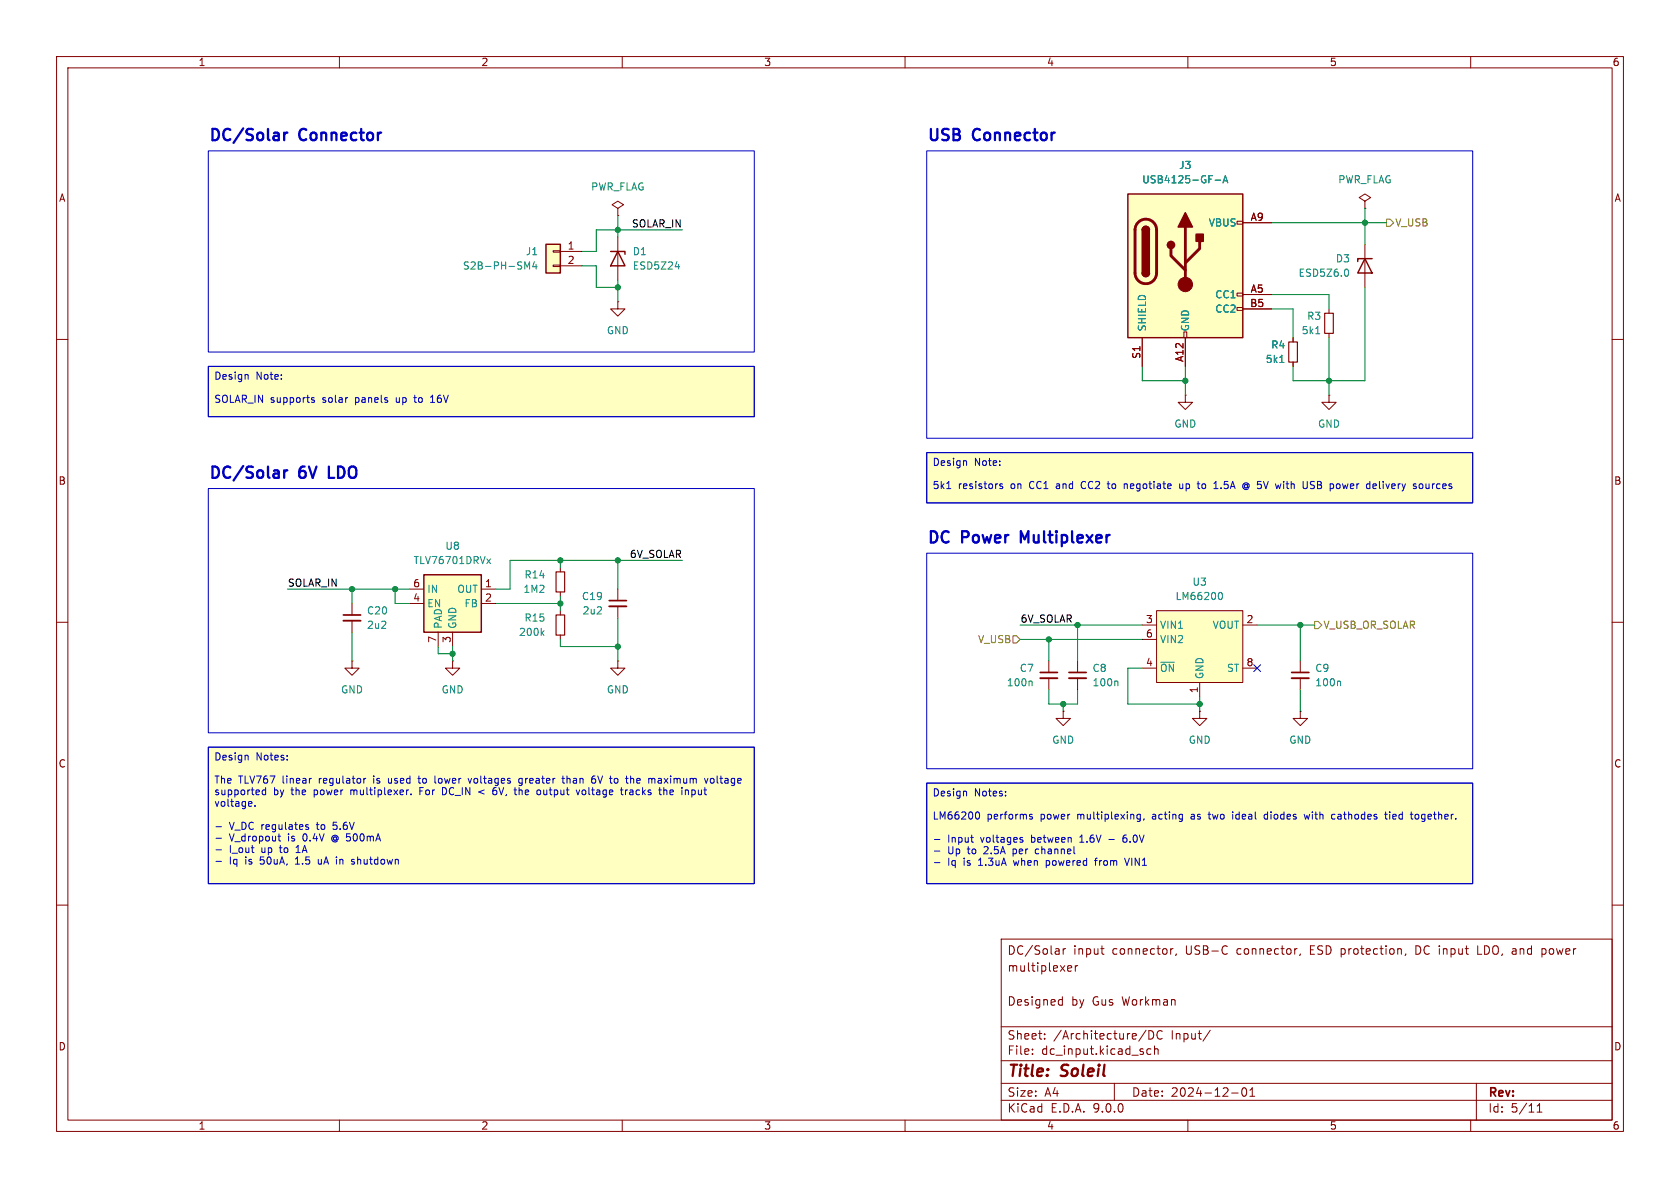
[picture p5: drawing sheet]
<svg xmlns="http://www.w3.org/2000/svg" width="297mm" height="210mm" viewBox="0 0 297 210" stroke-linecap="round" stroke-linejoin="round" font-family="sans-serif">
<path d="M0 0h297v210h-297z" fill="#fff" stroke="#fff" stroke-width=".18"/>
<g fill="none" stroke="#840000" stroke-width=".18">
<path d="M10 10h277v190h-277zM12 12h273v186h-273zM60 10v2M110 10v2M160 10v2M210 10v2M260 10v2M10 60h2M285 60h2M10 110h2M285 110h2M10 160h2"/>
<path d="M177 166h108v32h-108zM187.2 167.8v.9M187.2 168.6l-.1 .1M187.2 168.1h-.1M187.4 176.7l.4 .1M187.8 176.2v1.5M187.8 177.6l-.4 .1M188 167.7v1M188.4 167.7l-.3 .1-.1 .2M188.8 171.6h.6M188.8 170.8l.4-.1 .3 .4-.8 .1M190.1 170.7v1"/>
<path d="M190.5 170.7l-.3 .1-.1 .2M194.6 167.7h.6M194.9 168.6l.3 .1M207.4 167.7l-.3 .1-.1 .2M208 168.6l-.2 .3M216.9 167.3h.1M217 168.6h-.1M229.2 167.7h.1M229.9 168.6l-.2 .3M248.5 168.6l-.1 .3M250.7 167.2h-.4v1.5h.4M261.2 167.2v1.5h.8"/>
<path d="M272.6 167.8l.4-.1 .3 .3M272.6 167.7v1.5M273.3 168.4l-.3 .3-.4-.1M285 160h2M60 198v2M110 198v2M160 198v2M177 194.5h108M177 191.5h108M177 187.5h108M177 181.5h108M182.5 186.3v.1"/>
<path d="M182.5 185.5v.1M184.7 183.6v.1M184.7 182.8v.1M197 191.5v3M202.6 182.1l-1.3 2M203.1 182.2a.76 .76 0 0 1 .9 .7 .76 .76 0 0 1-.9 .8zM203.5 185.5l-.5-.1-.3 .3v.4l.2 .2h.6M204.1 185.5l.2-.1 .4 .1v.9M204.1 184.9v1.5M205.5 182.3a.6 .6 0 0 0-.8 0 .6 .6 0 0 0-.2 .8 .56 .56 0 0 0 .3 .5 .56 .56 0 0 0 .7 0M210 198v2M214 182.1l-1.3 2"/>
<path d="M217.7 193.2h1.2M219.7 192.4l.2-.1a.81 .81 0 0 1 .6 .6 .81 .81 0 0 1-.3 .8l-.2 .1a.81 .81 0 0 1-.3-1.4zM221 193.8h.8M221 192.7l.4-.4v1.5M260 198v2M261 191.5v6.5M271.7 196.6h.9M271.7 195.5l.5-.4v1.5"/>
</g>
<g fill="#ffffc2">
<path d="M36.8 64.8h96.5v8.9h-96.5z"/>
<path d="M163.8 138.4h96.5v17.8h-96.5z"/>
<path d="M163.8 80h96.5v8.9h-96.5z"/>
<path d="M36.8 132.1h96.5v24.1h-96.5z"/>
</g>
<path d="M234.9 69.9v1.2h1.3l-1.3 1.3-1.2-1.3h1.2M234.9 69.9h.1" fill="none" stroke="#840000" stroke-width=".18"/>
<path d="M74.9 101.6h10.2v10.2h-10.2z" fill="#ffffc2"/>
<path d="M74.9 101.6h10.2v10.2h-10.2z" fill="none" stroke="#840000" stroke-width=".25"/>
<path d="M109.2 53.3v1.3h1.3l-1.3 1.3-1.3-1.3h1.3M109.2 53.3h.1M72.4 104.1h2.5M72.4 106.7h2.5M77.5 111.8v2.5M80 111.8v2.5M85.1 104.1h2.5M85.1 106.7h2.5M109.2 116.8v1.3h1.3l-1.3 1.3-1.3-1.3h1.3M109.2 116.8h.1M109.2 104.1v2.1M109.2 107.2v2" fill="none" stroke="#840000" stroke-width=".18"/>
<path d="M86.1 98.8l.6 .8M86.7 98.8l-.6 .8" fill="none" stroke="#008484" stroke-width=".18"/>
<path d="M107.7 106.2h3" fill="none" stroke="#840000" stroke-width=".3"/>
<path d="M107.7 107.2h3" fill="none" stroke="#840000" stroke-width=".33"/>
<path d="M96.5 43.2h2.6v5.1h-2.6z" fill="#ffffc2"/>
<path d="M96.5 43.2h2.6v5.1h-2.6z" fill="none" stroke="#840000" stroke-width=".25"/>
<path d="M97.8 44.3h1.3v.3h-1.3zM97.8 46.9h1.3v.2h-1.3zM99.1 44.5h3.8M99.1 47h3.8M185.4 116.8v2.1M185.4 119.9v2M188 125.7v1.3h1.2l-1.2 1.3-1.3-1.3h1.3M188 125.7h.1" fill="none" stroke="#840000" stroke-width=".18"/>
<path d="M92.8 46.3l.4 .9 .4-.9v1.3M94.5 46.2l-.3 .9h.8M94.8 46.7v.9M182.3 120.4l.2 .2v.6" fill="none" stroke="#008484" stroke-width=".18"/>
<path d="M183.9 118.9h3" fill="none" stroke="#840000" stroke-width=".3"/>
<path d="M183.9 119.9h3" fill="none" stroke="#840000" stroke-width=".33"/>
<path d="M204.5 108h15.2v12.7h-15.2z" fill="#ffffc2"/>
<path d="M190.5 116.8v2.1M190.5 119.9v2M201.9 110.5h2.6M201.9 113h2.6M201.9 118.1h2.6M204.5 108h15.2v12.7h-15.2zM219.7 110.5h2.5M219.7 118.1h2.5M212.1 120.7v2.5M229.9 125.7v1.3h1.2l-1.2 1.3-1.3-1.3h1.3M229.9 125.7h.1" fill="none" stroke="#840000" stroke-width=".18"/>
<path d="M215.6 104.8l.1-.1a.68 .68 0 0 1 .4 .7 .68 .68 0 0 1-.4 .6l-.1-.1M197.4 120.4l.2 .2v.6" fill="none" stroke="#008484" stroke-width=".18"/>
<path d="M189 118.9h3" fill="none" stroke="#840000" stroke-width=".3"/>
<path d="M189 119.9h3" fill="none" stroke="#840000" stroke-width=".33"/>
<path d="M199.4 34.3h20.3v25.4h-20.3z" fill="#ffffc2"/>
<g fill="none" stroke="#840000" stroke-width=".18">
<path d="M109.2 36.8l1-.6-1-.6-1 .6 1 .6v1.3M109.2 38.1h.1M218.7 39.1h1v.5h-1zM219.7 39.4h5.1M241.3 35.6l1-.7-1-.6-1 .6 1 .7v1.2M241.3 36.8h.1M109.2 41.9v7.6M201.9 59.7v5.1M209.3 58.7h.5v1h-.5zM209.5 59.7v5.1M218.7 51.8h1v.5h-1zM218.7 54.4h1v.5h-1z"/>
<path d="M219.7 52.1h5.1M219.7 54.6h5.1M228.6 59.7v.8M234.9 54.6v.8M234.9 58.9v.8M241.3 43.2v7.6M209.5 69.9v1.2h1.3l-1.3 1.3-1.2-1.3h1.2M209.5 69.9h.1M228.6 64v.8M62.2 116.8v1.3h1.3l-1.3 1.3-1.2-1.3h1.2M62.2 116.8h.1M62.2 106.7v2"/>
<path d="M62.2 109.7v2.1M80 116.8v1.3h1.3l-1.3 1.3-1.3-1.3h1.3M80 116.8h.1M99.1 100.3v.8M99.1 104.6v.8M99.1 108v.7M99.1 112.3v.7M229.9 116.8v2.1M229.9 119.9v2M212.1 125.7v1.3h1.3l-1.3 1.3-1.3-1.3h1.3M212.1 125.7h.1"/>
</g>
<path d="M199.4 34.3h20.3v25.4h-20.3zM107.9 44.5h2.6v.5M109.2 44.5l1.3 2.5h-2.6zM201.9 40.6a.64 .64 0 0 1 .7-.6 .64 .64 0 0 1 .6 .6M201.9 48.3a.64 .64 0 0 0 .7 .6 .64 .64 0 0 0 .6-.6M241.3 45.7l1.3 2.6h-2.6zM242.6 45.7h-2.6v.5" fill="none" stroke="#840000" stroke-width=".25"/>
<path d="M201.2 39.3a1.9 1.9 0 0 1 2.1-.4 1.9 1.9 0 0 1 1.2 1.7v7.7a1.91 1.91 0 0 1-1.9 1.9 1.91 1.91 0 0 1-1.9-1.9v-7.8l.1-.6zM207 43.9v1.3l2.5 2.6M209.5 40.1v10.2M212.1 42.7v1.2l-2.6 2.6" fill="none" stroke="#840000" stroke-width=".51"/>
<g fill="#840000" stroke="#840000" stroke-width=".25">
<path d="M201.9 40.6h1.3v7.7h-1.3z"/>
<path d="M202.1 40.2a.64 .64 0 0 1 .7-.1 .64 .64 0 0 1 .4 .5h-1.3z"/>
<path d="M201.9 48.3h1.3a.64 .64 0 0 1-.6 .6 .64 .64 0 0 1-.7-.6z"/>
<path d="M209.5 37.6l1.3 2.5h-2.5z"/>
<path d="M211.5 41.4h1.2v1.3h-1.2z"/>
<circle cx="207" cy="43.3" r=".63"/>
</g>
<circle cx="209.5" cy="50.3" r="1.27" fill="#840000" stroke="#840000" stroke-width=".18"/>
<path d="M214.8 31.8h1M216.2 32.3l.4-1.2 .4 1.2M216.3 32h.6M119.4 47.1h.8M232.6 59h.7M238.1 47.6a.79 .79 0 0 1 0 1.2M226.3 64.1h.7M95.8 111.9l.4 .4M96.2 111.5l-.5 .5M236.8 120.4l.2 .2v.6" fill="none" stroke="#008484" stroke-width=".18"/>
<path d="M60.7 108.7h3.1M228.3 118.9h3.1" fill="none" stroke="#840000" stroke-width=".3"/>
<path d="M60.7 109.7h3.1M228.3 119.9h3.1" fill="none" stroke="#840000" stroke-width=".33"/>
<path d="M234.2 55.4h1.5v3.5h-1.5zM227.8 60.5h1.6v3.5h-1.6zM98.3 108.7h1.5v3.6h-1.5zM98.3 101.1h1.5v3.5h-1.5z" fill="none" stroke="#840000" stroke-width=".2"/>
<path d="M245.1 38.7h.6l.7 .7-.7 .6h-.6zM179.1 112.4h.6l.6 .6-.6 .7h-.6zM232.4 109.9h.6l.7 .6-.7 .6h-.6z" fill="none" stroke="#848400" stroke-width=".18"/>
<g fill="none" stroke="#008400" stroke-width=".18">
<path d="M109.2 38.1v3.8M224.8 39.4h20.3M241.3 36.8v6.4M102.9 47h2.5v3.8h3.8M109.2 49.5v3.8M120.6 40.6h-15.2v3.9h-2.5M224.8 52.1h10.1v2.5M224.8 54.6h3.8v5.1M234.9 59.7v10.2M241.3 50.8v16.5h-12.7v-2.5M201.9 64.8v2.5h7.6M209.5 64.8v5.1"/>
<path d="M99.1 99.1v1.2M109.2 99.1v5M120.6 99.1h-30.4v5h-2.6M50.8 104.1h21.6M62.2 104.1v2.6M62.2 111.8v5M69.8 104.1v2.6h2.6M77.5 114.3v1.3h2.5M80 114.3v2.5M87.6 106.7h11.5M99.1 113v1.3h10.1M99.1 105.4v2.6"/>
<path d="M109.2 109.2v7.6M180.3 110.5h21.6M180.3 113h21.6M185.4 113v3.8M190.5 110.5v6.3M201.9 118.1h-2.5v6.4h12.7M222.2 110.5h10.2M229.9 110.5v6.3M185.4 121.9v2.6h5.1v-2.6M188 124.5v1.2M212.1 123.2v2.5M229.9 121.9v3.8"/>
</g>
<path d="M221.6 117.5l1.3 1.2M222.9 117.5l-1.3 1.2" fill="none" stroke="#000084" stroke-width=".18"/>
<g fill="none" stroke="#0000c2" stroke-width=".18">
<path d="M36.8 26.7h96.5v35.5h-96.5zM163.8 26.7h96.5v50.8h-96.5zM36.8 64.8h96.5v8.9h-96.5zM43.7 66.2l.2 .2v.6M55.1 70.7l.4 .1 .1 .2-.2 .1h-.3M55.1 70.3h.4M73.1 70.3h.5M73.3 69.9v1.1l.2 .1M76.1 71.1h.7M76.1 70.2l.4-.3v1.2M36.8 86.4h96.5v43.1h-96.5zM163.8 80h96.5v8.9h-96.5z"/>
<path d="M163.8 97.8h96.5v38.1h-96.5zM167.4 86.4h.7M170.7 81.4l.2 .2v.7M177.2 85.6l-.3-.1-.2 .2 .1 .2 .4 .1v.3h-.5M191.4 85.2l-.3 .4 .3 .7M195.7 85.5h.5M195.9 86.2l.3 .2M198.8 85.6h.4l.1 .8M208.5 85.5l.1 .8 .3 .1 .2-.1M209.1 85.5v.9M211.8 85.1v1.1M212.9 85.5l-.3 .1-.1 .2v.5l.4 .1"/>
<path d="M215.9 86.3v.1M220.7 85.5l.1 .5-.2 .2M227.4 85.5h.4M231.7 85.6l.6 .2 .1 .3-.3 .3-.4-.1M232.4 85.2l-.5-.1-.2 .1M237.3 85.5l.3 .9M242.2 85.1v1.3M243.9 85.1v1.1l.1 .2M251.4 85.6l.1 .2-.1 .5M252.1 85.5l.1 .8 .3 .1 .1-.1M252.6 85.5v.9M36.8 132.1h96.5v24.1h-96.5z"/>
<path d="M43.7 133.5l.2 .2v.7M47 139.2v1.3M47 139.7l-.4-.1-.2 .3 .1 .5h.5M54.9 137.6h.2M64.3 137.6v.8M64.7 137.6l-.4 .2M66.1 137.2v.1M68.7 137.6v.7l.3 .1M72.2 139.6l-.2 .1M73.9 137.6h.5M74.1 137.2v1.1l.3 .1M74.2 139.8h.5"/>
<path d="M74.8 139.2h-.6v1.3M77 138.4h.1M77.6 137.7v.6M78.2 139.2v1.3l.5-.1M82.8 137.6l.3 .8 .3-.8M85.6 139.6l-1 .4 1 .4M87.8 139.8v.6l-.2 .1-.4-.1M91.8 139.2v1.3M92.1 139.6l-.3 .2M92.3 137.7l-.3-.1-.3 .2 .1 .6h.5M92.3 137.6v1l-.2 .3-.3-.1M96.1 139.6v.7l.2 .2"/>
<path d="M99.3 137.6h.5M99.6 138.4h.2M100.2 137.7l.4-.1 .2 .2M100.2 137.2v1.2M102.5 139.6l-.3 .9M103.4 139.7l-.3-.1-.2 .3 .1 .5 .1 .1 .3-.1M105.3 137.8v.5M105.7 137.2l.4 1.2 .4-1.2M110.6 139.6v.9M110.9 139.6l-.3 .3M111.7 139.6l-.3 .1M112.8 137.6l-.2 .2v.5l.2 .1"/>
<path d="M113.2 137.9l-.6 .1M116.4 137.7l.3-.1 .2 .2M116.9 137.9l-.4 .1-.2 .1 .2 .3h.4M117.4 139.8l.1-.2 .3 .1 .1 .8M118.6 139.6l-.2 .2v.5l.2 .2M119 139.9l-.6 .2M122.3 139.7h.5M122.3 139.6v1.3M125.6 137.7l.2-.1 .4 .1v.5l-.1 .2h-.3l-.2-.1zM126.8 137.2v1.1l.2 .1M163.8 138.4h96.5v17.8h-96.5zM170.7 139.9l.2 .1v.7"/>
<path d="M38.2 146.1h1M38.2 148.2h1M38.2 150.2h1M38.2 152.3h1M44.5 142.5h-.1M44.5 141.9v.1l-.6 .1M45.1 142.4v.1M49.3 147.4v1.1l.3 .2M52.2 152.8h.7M52.3 150.7h.8M52.3 151.8h-.1M52.5 149.7l-.2 .1"/>
<path d="M54.1 146.1l.5 .3-.1 .2h-.3M54.1 145.8h.4M56.3 151.9v.7l.3 .2M58.8 147.8a.58 .58 0 0 0 0 .9M62.2 152.3l.5 .2-.1 .2-.3 .1M62.2 152h.4M72.7 140.4v.1M111.8 140h-.3l-.2 .2 .1 .2 .4 .1M122.3 140.4h.5M165.2 148.4h1M165.2 150.4h1M165.2 152.5h1"/>
<path d="M171.6 148h.5M172 148.9h.1M172.6 143.6l.1-.1a.68 .68 0 0 1 .5 .7 .68 .68 0 0 1-.5 .6l-.1-.1M179.2 152.1l.2 .9M180.5 148l.3 .1M180.5 148.5h.3l.1 .2-.2 .2h-.3M182 144.2l.5 .4-.1 .2-.4-.1M182.5 144l-.3-.1-.2 .2M183.3 150.1l-.3 .2v.4l.3 .2M185 152.1v1.3M185 152.9l.3 .1M185.3 152.1l-.3 .1"/>
<path d="M190.9 148.9h.7M191 147.9l-.1 .1M193.5 152.1h.5M194 151.7l-.3 .2v1.1M196 148.4h1M198.8 151.7l.4 1.3 .5-1.3M199 148.1h-.2l-.3 .2M199.1 147.6l-.3 .1a.86 .86 0 0 0 0 1.2h.2M201.1 144.7l.1 .1 .4-.1M201.6 144l-.4-.1-.1 .2M201.6 143.9v1.1l-.2 .2h-.3M202.3 144.7l-.2 .3"/>
<path d="M211 143.9l-.4 .1M211 144.3h-.3l-.2 .2 .1 .2 .4 .1M213.6 143.9h.5M213.8 143.5v1.1l.3 .2M218.6 144l-.1 .2 .1 .5M224.1 144l-.4-.1-.2 .3 .1 .5h.5M224.1 143.5v1.3M230.6 143.9l.2 .9 .2-.6 .3 .6 .2-.9M235.9 143.9l.1 .1M236 144.7l-.1 .1M236.9 143.9l-.3 .1M237 144.3h-.3l-.2 .2 .1 .2 .4 .1"/>
<path d="M244.8 143.9h.5M245 144.6l.3 .2M245.7 143.5v.1M245.7 143.9v.9M246.4 143.9l-.2 .2v.5l.2 .2M246.8 144.2l-.6 .2M250.3 144l.3-.1 .2 .3v.5l-.2 .1-.3-.1"/>
</g>
<path d="M50.2 23.5v1.3M50.8 23.5a.51 .51 0 0 0-.6 .3M50.2 83.1v1.4M50.8 83.1a.51 .51 0 0 0-.6 .4M58.1 82.5v2h1M181.1 95.3l-.6-1.4v2" fill="none" stroke="#0000c2" stroke-width=".4"/>
<g fill="#008400" stroke="#008400" stroke-width=".18">
<circle cx="99.1" cy="99.1" r=".46"/>
<circle cx="99.1" cy="106.7" r=".46"/>
<circle cx="109.2" cy="99.1" r=".46"/>
<circle cx="109.2" cy="114.3" r=".46"/>
<circle cx="209.5" cy="67.3" r=".46"/>
<circle cx="241.3" cy="39.4" r=".46"/>
<circle cx="234.9" cy="67.3" r=".46"/>
<circle cx="212.1" cy="124.5" r=".46"/>
<circle cx="185.4" cy="113" r=".46"/>
<circle cx="190.5" cy="110.5" r=".46"/>
<circle cx="188" cy="124.5" r=".46"/>
<circle cx="229.9" cy="110.5" r=".46"/>
<circle cx="62.2" cy="104.1" r=".46"/>
<circle cx="80" cy="115.6" r=".46"/>
<circle cx="69.8" cy="104.1" r=".46"/>
<circle cx="109.2" cy="40.6" r=".46"/>
<circle cx="109.2" cy="50.8" r=".46"/>
</g>
<g font-size="2.8" fill="#0000c2">
<text x="36.8" y="25.5">DC/Solar</text>
<text x="53.1" y="25.5">Connector</text>
<text x="163.8" y="25.5">USB</text>
<text x="172.2" y="25.5">Connector</text>
<text x="36.8" y="85.2">DC/Solar</text>
<text x="53.1" y="85.2">6V</text>
<text x="59" y="85.2">LDO</text>
<text x="163.8" y="96.6">DC</text>
<text x="170.2" y="96.6">Power</text>
<text x="181.3" y="96.6">Multiplexer</text>
</g>
<g font-size="2.8" fill="#840000">
<text x="178" y="190.9">Title:</text>
<text x="187.7" y="190.9">Soleil</text>
</g>
<g font-size="2.1" fill="#840000">
<text x="178" y="172">multiplexer</text>
<text x="178" y="169">DC/Solar</text>
<text x="189.7" y="169">input</text>
<text x="196.7" y="169">connector,</text>
<text x="209.8" y="169">USB-C</text>
<text x="218.9" y="169">connector,</text>
<text x="232" y="169">ESD protection,</text>
<text x="251" y="169">DC input</text>
<text x="262.2" y="169">LDO, and</text>
<text x="273.9" y="169">power</text>
<text x="178" y="178">Designed</text>
<text x="189.4" y="178">by</text>
<text x="193.2" y="178">Gus</text>
<text x="198.5" y="178">Workman</text>
<text x="178" y="184">Sheet:</text>
<text x="186.2" y="184">/Architecture/DC</text>
<text x="207.1" y="184">Input/</text>
<text x="178" y="186.7">File:</text>
<text x="184.1" y="186.7">dc_input.kicad_sch</text>
<text x="178" y="196.9">KiCad</text>
<text x="178" y="194.1">Size:</text>
<text x="184.7" y="194.1">A4</text>
<text x="185.7" y="196.9">E.D.A.</text>
<text x="193.3" y="196.9">9.0.0</text>
<text x="200" y="194.1">Date:</text>
<text x="207" y="194.1">2024-12-01</text>
<text x="263" y="194.3">Rev:</text>
<text x="263" y="196.9">Id:</text>
<text x="267.1" y="196.9">5/11</text>
</g>
<g font-size="1.8" fill="#840000">
<text x="35" y="11.9">1</text>
<text x="85" y="11.9">2</text>
<text x="135" y="11.9">3</text>
<text x="185" y="11.9">4</text>
<text x="235" y="11.9">5</text>
<text x="285" y="11.9">6</text>
<text x="10.3" y="35.9">A</text>
<text x="285.3" y="35.9">A</text>
<text x="221" y="39.1">A9</text>
<text x="100.3" y="44.2">1</text>
<text x="100.3" y="46.7">2</text>
<text x="221" y="51.8">A5</text>
<text x="220.9" y="54.4">B5</text>
<text x="201.7" y="63.5" transform="rotate(-90 201.7 63.5)">S1</text>
<text x="209.3" y="64.1" transform="rotate(-90 209.3 64.1)">A12</text>
<text x="10.3" y="85.9">B</text>
<text x="285.3" y="85.9">B</text>
<text x="73" y="103.9">6</text>
<text x="73" y="106.4">4</text>
<text x="85.7" y="103.9">1</text>
<text x="85.7" y="106.4">2</text>
<text x="77.2" y="113.7" transform="rotate(-90 77.2 113.7)">7</text>
<text x="79.8" y="113.7" transform="rotate(-90 79.8 113.7)">3</text>
<text x="202.5" y="110.2">3</text>
<text x="202.5" y="112.8">6</text>
<text x="220.3" y="110.2">2</text>
<text x="202.5" y="117.9">4</text>
<text x="220.3" y="117.9">8</text>
<text x="211.8" y="122.6" transform="rotate(-90 211.8 122.6)">1</text>
<text x="10.3" y="135.9">C</text>
<text x="285.3" y="135.9">C</text>
<text x="10.3" y="185.9">D</text>
<text x="285.3" y="185.9">D</text>
<text x="35" y="199.9">1</text>
<text x="85" y="199.9">2</text>
<text x="135" y="199.9">3</text>
<text x="185" y="199.9">4</text>
<text x="235" y="199.9">5</text>
<text x="285" y="199.9">6</text>
</g>
<g font-size="1.8" fill="#008484">
<text x="104.4" y="33.9">PWR_FLAG</text>
<text x="201.8" y="32.6">USB4125-GF-A</text>
<text x="208.4" y="30.1">J3</text>
<text x="236.5" y="32.6">PWR_FLAG</text>
<text x="213.6" y="40.2">VBUS</text>
<text x="81.7" y="47.9">S2B-PH-SM4</text>
<text x="92.9" y="45.3">J1</text>
<text x="111.8" y="45.3">D1</text>
<text x="111.8" y="47.9">ESD5Z24</text>
<text x="236.1" y="46.6">D3</text>
<text x="214.7" y="52.9">CC1</text>
<text x="229.5" y="49.1">ESD5Z6.0</text>
<text x="107.2" y="59.3">GND</text>
<text x="202.8" y="58.7" transform="rotate(-90 202.8 58.7)">SHIELD</text>
<text x="210.4" y="58.7" transform="rotate(-90 210.4 58.7)">GND</text>
<text x="214.7" y="55.5">CC2</text>
<text x="230" y="59.3">5k1</text>
<text x="231" y="56.7">R3</text>
<text x="223.7" y="64.4">5k1</text>
<text x="224.6" y="61.8">R4</text>
<text x="207.5" y="75.8">GND</text>
<text x="232.9" y="75.8">GND</text>
<text x="73" y="99.9">TLV76701DRVx</text>
<text x="78.6" y="97.4">U8</text>
<text x="75.4" y="105">IN</text>
<text x="75.4" y="107.5">EN</text>
<text x="80.8" y="105">OUT</text>
<text x="82" y="107.5">FB</text>
<text x="92.4" y="105">1M2</text>
<text x="92.6" y="102.5">R14</text>
<text x="102.8" y="106.3">C19</text>
<text x="207.7" y="106.3">LM66200</text>
<text x="210.7" y="103.7">U3</text>
<text x="64.8" y="108.8">C20</text>
<text x="64.8" y="111.4">2u2</text>
<text x="78.3" y="111.3" transform="rotate(-90 78.3 111.3)">PAD</text>
<text x="80.9" y="111.3" transform="rotate(-90 80.9 111.3)">GND</text>
<text x="91.7" y="112.6">200k</text>
<text x="92.6" y="110.1">R15</text>
<text x="102.9" y="108.8">2u2</text>
<text x="205" y="111.4">VIN1</text>
<text x="205" y="113.9">VIN2</text>
<text x="214.3" y="111.4">VOUT</text>
<text x="180.2" y="119">C7</text>
<text x="193" y="119">C8</text>
<text x="205" y="119">~{ON}</text>
<text x="216.8" y="119">ST</text>
<text x="232.4" y="119">C9</text>
<text x="60.2" y="122.8">GND</text>
<text x="78" y="122.8">GND</text>
<text x="107.2" y="122.8">GND</text>
<text x="177.9" y="121.5">100n</text>
<text x="193" y="121.5">100n</text>
<text x="213" y="120.1" transform="rotate(-90 213 120.1)">GND</text>
<text x="232.4" y="121.5">100n</text>
<text x="185.9" y="131.7">GND</text>
<text x="210.1" y="131.7">GND</text>
<text x="227.8" y="131.7">GND</text>
</g>
<g font-size="1.8">
<text x="111.6" y="40.3">SOLAR_IN</text>
<text x="111.3" y="98.7">6V_SOLAR</text>
<text x="50.8" y="103.8">SOLAR_IN</text>
<text x="180.3" y="110.1">6V_SOLAR</text>
</g>
<g font-size="1.8" fill="#848400">
<text x="246.6" y="40.2">V_USB</text>
<text x="172.8" y="113.9">V_USB</text>
<text x="233.9" y="111.4">V_USB_OR_SOLAR</text>
</g>
<g font-size="1.8" fill="#0000c2">
<text x="37.8" y="67.5">Design</text>
<text x="37.8" y="71.6">SOLAR_IN</text>
<text x="45.3" y="67.5">Note:</text>
<text x="47.8" y="71.6">supports</text>
<text x="57.2" y="71.6">solar</text>
<text x="63.1" y="71.6">panels</text>
<text x="70.5" y="71.6">up</text>
<text x="74" y="71.6">to</text>
<text x="77.1" y="71.6">16V</text>
<text x="164.8" y="82.7">Design</text>
<text x="172.3" y="82.7">Note:</text>
<text x="164.8" y="86.8">5k1</text>
<text x="169.4" y="86.8">resistors</text>
<text x="178.8" y="86.8">on</text>
<text x="182.3" y="86.8">CC1</text>
<text x="187.3" y="86.8">and</text>
<text x="191.9" y="86.8">CC2</text>
<text x="196.8" y="86.8">to</text>
<text x="199.9" y="86.8">negotiate</text>
<text x="209.9" y="86.8">up</text>
<text x="213.4" y="86.8">to</text>
<text x="216.5" y="86.8">1.5A</text>
<text x="221.8" y="86.8">@ 5V</text>
<text x="228.1" y="86.8">with</text>
<text x="233.1" y="86.8">USB</text>
<text x="238.1" y="86.8">power</text>
<text x="244.8" y="86.8">delivery</text>
<text x="253.3" y="86.8">sources</text>
<text x="37.8" y="134.8">Design</text>
<text x="45.3" y="134.8">Notes:</text>
<text x="37.8" y="138.9">The</text>
<text x="37.8" y="140.9">supported</text>
<text x="37.8" y="143">voltage.</text>
<text x="42.2" y="138.9">TLV767</text>
<text x="48.3" y="140.9">by</text>
<text x="50.1" y="138.9">linear</text>
<text x="51.7" y="140.9">the</text>
<text x="55.8" y="140.9">power</text>
<text x="56.7" y="138.9">regulator</text>
<text x="62.5" y="140.9">multiplexer.</text>
<text x="66.6" y="138.9">is</text>
<text x="69.4" y="138.9">used</text>
<text x="74.9" y="140.9">For</text>
<text x="75" y="138.9">to</text>
<text x="78" y="138.9">lower</text>
<text x="79.2" y="140.9">DC_IN</text>
<text x="84.3" y="138.9">voltages</text>
<text x="85.8" y="140.9">&lt;</text>
<text x="88.5" y="140.9">6V,</text>
<text x="92.6" y="140.9">the</text>
<text x="93.4" y="138.9">greater</text>
<text x="96.8" y="140.9">output</text>
<text x="101.3" y="138.9">than</text>
<text x="104" y="140.9">voltage</text>
<text x="106.7" y="138.9">6V</text>
<text x="110.2" y="138.9">to</text>
<text x="112.1" y="140.9">tracks</text>
<text x="113.2" y="138.9">the</text>
<text x="117.4" y="138.9">maximum</text>
<text x="119.1" y="140.9">the</text>
<text x="123.3" y="140.9">input</text>
<text x="127.6" y="138.9">voltage</text>
<text x="164.8" y="141.1">Design</text>
<text x="172.3" y="141.1">Notes:</text>
<text x="40.5" y="147">V_DC regulates</text>
<text x="40.5" y="149.1">V_dropout</text>
<text x="51" y="149.1">is</text>
<text x="53.9" y="149.1">0.4V</text>
<text x="56.4" y="147">to</text>
<text x="59.2" y="149.1">@ 500mA</text>
<text x="59.4" y="147">5.6V</text>
<text x="164.8" y="145.2">LM66200</text>
<text x="167.5" y="149.3">Input</text>
<text x="173.5" y="149.3">voltages</text>
<text x="174.5" y="145.2">performs</text>
<text x="182.6" y="149.3">between</text>
<text x="184.1" y="145.2">power</text>
<text x="190.8" y="145.2">multiplexing,</text>
<text x="191.4" y="149.3">1.6V</text>
<text x="199.5" y="149.3">6.0V</text>
<text x="204.3" y="145.2">acting</text>
<text x="211.3" y="145.2">as</text>
<text x="214.7" y="145.2">two</text>
<text x="219.1" y="145.2">ideal</text>
<text x="224.9" y="145.2">diodes</text>
<text x="232.3" y="145.2">with</text>
<text x="237.3" y="145.2">cathodes</text>
<text x="247" y="145.2">tied</text>
<text x="251.8" y="145.2">together.</text>
<text x="40.5" y="151.1">I_out</text>
<text x="40.5" y="153.2">Iq</text>
<text x="43.5" y="153.2">is</text>
<text x="46.3" y="153.2">50uA,</text>
<text x="46.3" y="151.1">up</text>
<text x="49.8" y="151.1">to</text>
<text x="52.8" y="153.2">1.5</text>
<text x="52.9" y="151.1">1A</text>
<text x="57" y="153.2">uA</text>
<text x="60.4" y="153.2">in</text>
<text x="63.3" y="153.2">shutdown</text>
<text x="167.5" y="151.4">Up</text>
<text x="167.5" y="153.4">Iq</text>
<text x="170.5" y="153.4">is</text>
<text x="171.2" y="151.4">to</text>
<text x="173.3" y="153.4">1.3uA</text>
<text x="174.3" y="151.4">2.5A</text>
<text x="179.6" y="151.4">per</text>
<text x="179.8" y="153.4">when</text>
<text x="183.8" y="151.4">channel</text>
<text x="185.7" y="153.4">powered</text>
<text x="194.6" y="153.4">from</text>
<text x="200.1" y="153.4">VIN1</text>
</g>
</svg>
